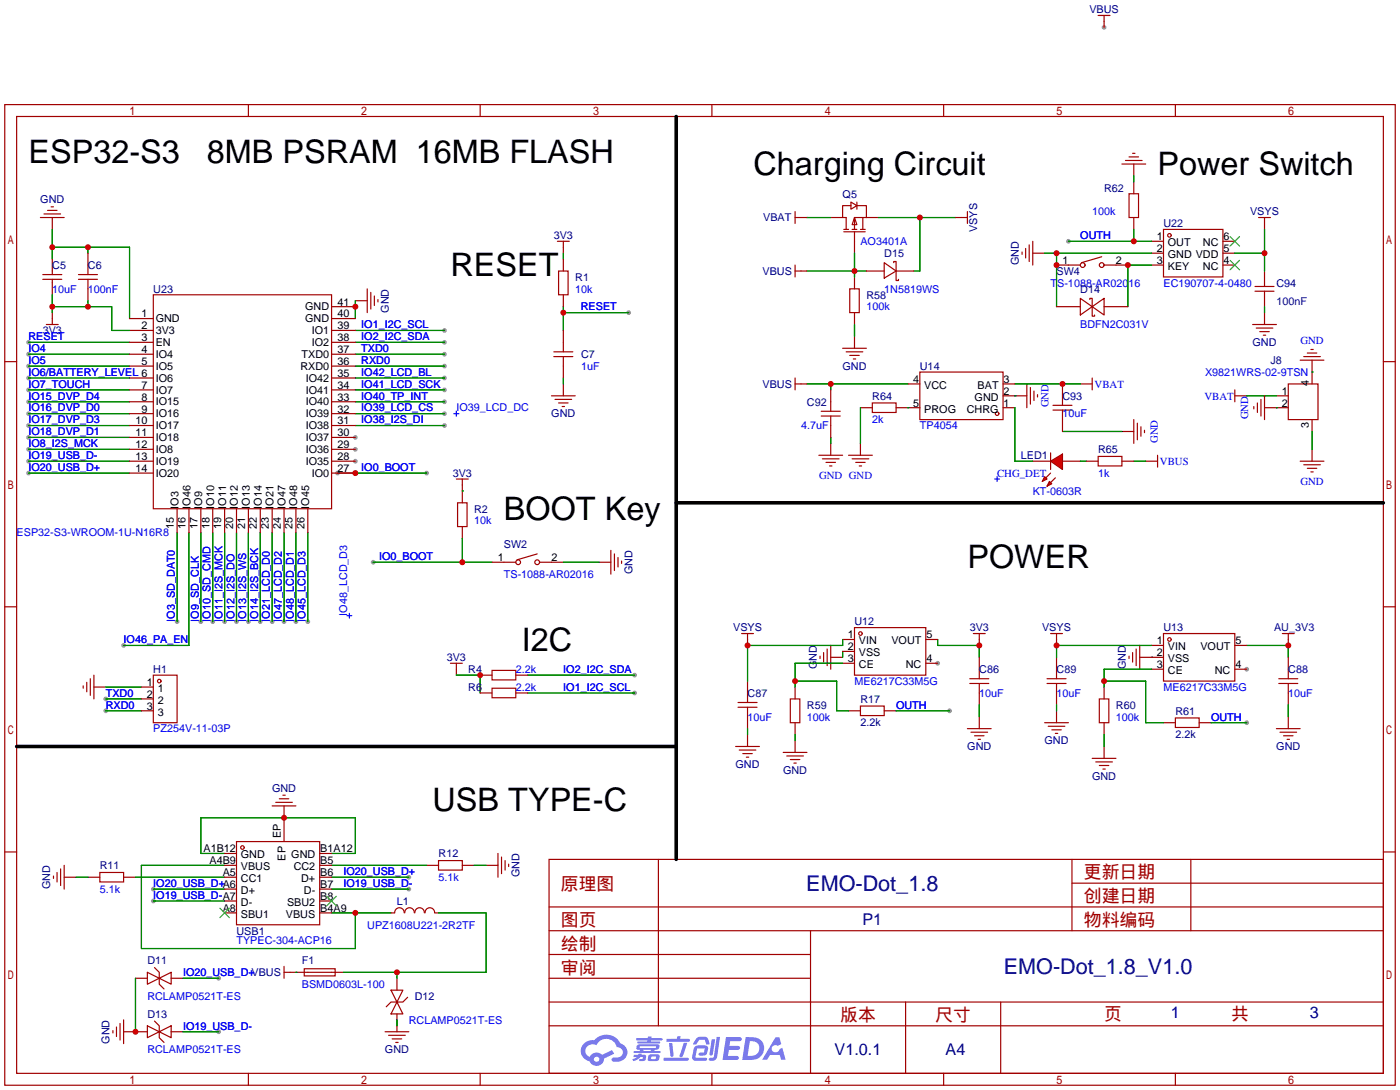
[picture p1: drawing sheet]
<svg xmlns="http://www.w3.org/2000/svg" width="299mm" height="233mm" viewBox="0 0 299 233" stroke-linecap="round" stroke-linejoin="round" font-family="sans-serif">
<g fill="#999">
<circle cx="75.9" cy="98.6" r=".51"/>
<circle cx="75.9" cy="96" r=".51"/>
<circle cx="75.9" cy="93.5" r=".51"/>
<circle cx="236" cy="5.8" r=".51"/>
<circle cx="200.4" cy="141.7" r=".51"/>
<circle cx="266.4" cy="143" r=".51"/>
<circle cx="134.4" cy="66.8" r=".51"/>
<circle cx="135.6" cy="144.3" r=".51"/>
<circle cx="135.6" cy="148.1" r=".51"/>
<circle cx="79.8" cy="120.1" r=".51"/>
<circle cx="95" cy="70.6" r=".51"/>
<circle cx="95" cy="73.2" r=".51"/>
<circle cx="95" cy="75.7" r=".51"/>
<circle cx="95" cy="78.2" r=".51"/>
<circle cx="72.1" cy="101.1" r=".51"/>
<circle cx="91.2" cy="101.1" r=".51"/>
<circle cx="95" cy="80.8" r=".51"/>
<circle cx="95" cy="83.3" r=".51"/>
<circle cx="95" cy="85.9" r=".51"/>
<circle cx="95" cy="88.4" r=".51"/>
<circle cx="95" cy="90.9" r=".51"/>
<circle cx="6.1" cy="73.2" r=".51"/>
<circle cx="26.4" cy="137.9" r=".51"/>
<circle cx="37.8" cy="132.8" r=".51"/>
<circle cx="6.1" cy="98.6" r=".51"/>
<circle cx="6.1" cy="101.1" r=".51"/>
<circle cx="60.7" cy="132.8" r=".51"/>
<circle cx="63.2" cy="132.8" r=".51"/>
<circle cx="65.8" cy="132.8" r=".51"/>
<circle cx="53.1" cy="132.8" r=".51"/>
<circle cx="55.6" cy="132.8" r=".51"/>
<circle cx="42.9" cy="132.8" r=".51"/>
<circle cx="48" cy="132.8" r=".51"/>
<circle cx="50.5" cy="132.8" r=".51"/>
<circle cx="6.1" cy="75.7" r=".51"/>
<circle cx="6.1" cy="78.2" r=".51"/>
<circle cx="6.1" cy="80.8" r=".51"/>
<circle cx="6.1" cy="83.3" r=".51"/>
<circle cx="6.1" cy="85.9" r=".51"/>
<circle cx="6.1" cy="96" r=".51"/>
<circle cx="6.1" cy="93.5" r=".51"/>
<circle cx="6.1" cy="90.9" r=".51"/>
<circle cx="6.1" cy="88.4" r=".51"/>
<circle cx="58.2" cy="132.8" r=".51"/>
<circle cx="45.5" cy="132.8" r=".51"/>
<circle cx="22.6" cy="151.9" r=".51"/>
<circle cx="22.6" cy="149.4" r=".51"/>
<circle cx="202.9" cy="151.9" r=".51"/>
<circle cx="266.4" cy="154.4" r=".51"/>
<circle cx="32.8" cy="190" r=".51"/>
<circle cx="32.8" cy="192.5" r=".51"/>
<circle cx="87.4" cy="187.5" r=".51"/>
<circle cx="87.4" cy="190" r=".51"/>
<circle cx="46.7" cy="209" r=".51"/>
<circle cx="46.7" cy="220.5" r=".51"/>
<circle cx="228.3" cy="51.6" r=".51"/>
</g>
<g fill="none" stroke="#a10000" stroke-width=".25">
<path d="M1 22.4h297.2v209.5h-297.2zM3.6 24.9h292.1v204.5h-292.1zM53.1 22.4v2.5M102.6 22.4v2.5M152.1 22.4v2.5M201.7 22.4v2.5M251.2 22.4v2.5M1 77.3h2.6M295.7 77.3h2.5M1 129.7h2.6M295.7 129.7h2.5M1 182.1h2.6"/>
<path d="M117.3 183.6h178.4v45.8h-178.4zM117.3 198.9h178.4M117.3 193.8h178.4M140.7 183.6v35.6M173.2 198.9v30.5M229.1 183.6v15.3M229.1 188.7h66.6M254.5 183.6v15.3M295.7 182.1h2.5M117.3 204h55.9M117.3 219.2h178.4M117.3 214.1h178.4"/>
<path d="M117.3 209h55.9M193.5 214.1v15.3M213.9 214.1v15.3M53.1 229.4v2.5M102.6 229.4v2.5M152.1 229.4v2.5M201.7 229.4v2.5M251.2 229.4v2.5"/>
</g>
<g fill="#5487ff">
<path d="M155.2 221.6h2.6a.48 .48 0 0 1 .7 .4 .48 .48 0 0 1-.6 .5h-1.8l-.2 1h1.9a.43 .43 0 0 1 .4 .5 .43 .43 0 0 1-.5 .4l-1.9-.1-.2 1.3h1.7a.45 .45 0 0 1 .5 .2 .45 .45 0 0 1-.1 .6l-3.3 .1z"/>
<path d="M165.7 221.7h.9l.4 1.4-.8 .4a.84 .84 0 0 0-1.2 .2 .84 .84 0 0 0 .4 1.2 .84 .84 0 0 0 1.1-.4l.1-.3 .6-.3 .7 2.5h-1l-.2-1h-2.1l-.6 1h-1.1z"/>
<path d="M152.1 222.1h.7l-.5 3.2a.36 .36 0 0 1-.3 .3 .36 .36 0 0 1-.4-.4z"/>
<path d="M153.2 221.6h.7l-.6 4.3a1.13 1.13 0 0 1-1.8 .6l.2-.4 .7-.1 .2-.2z"/>
<path d="M148.9 221.9l.6-.3 1-.1a.77 .77 0 0 1 .9 .6l.3 .9-.2 .2h-.5l-.3-.9-.2-.1h-1l-.7 1h-.6l-.1-.2z"/>
<path d="M148.4 223.7l.6-.3h1.7a.81 .81 0 0 1 .7 .5 .81 .81 0 0 1-.2 .9 .81 .81 0 0 1-.9 .8h-.7a.32 .32 0 0 1-.3-.4 .32 .32 0 0 1 .4-.3h.7l.2-.9-1.6 .1-.4 1.9h2.2a.32 .32 0 0 1 .3 .4 .32 .32 0 0 1-.4 .3h-2.2l-.5-.4-.1-.5z"/>
<path d="M141.9 226h5a.33 .33 0 0 1 .3 .4 .33 .33 0 0 1-.3 .3h-4.9l-.2-.2z"/>
<path d="M146.1 222.8h.8l-.7 2.1a.98 .98 0 0 1-.7 1l-.3-.3z"/>
<path d="M143 222.9h.7l.3 2.6a.34 .34 0 0 1-.3 .3 .34 .34 0 0 1-.4-.2z"/>
<path d="M142.5 222h2.1l.3-.6h.6l-.1 .6h1.7a.32 .32 0 0 1 .4 .3 .32 .32 0 0 1-.4 .3h-4.5l-.2-.1z"/>
<path d="M135.5 225.4h.9l.1-.2h.6v.2h.8a.82 .82 0 0 1-.5 1.3h-.8v-.4h.7l.1-.4a.68 .68 0 0 0-1 .4l-1.1 .5-.1-.5 .9-.4h-.7z"/>
<path d="M136 221.8h2.4l.1-.3h.7v.3h2.2l.2 .3-.2 .2h-2.3v.3h1.8l.2 .2-.2 .2h-4.5l-.1-.4h2l.1-.3h-2.3l-.1-.1z"/>
<path d="M159.4 221.6l-.8 4.9h1.7a2.5 2.5 0 0 0 3-2.5 2.5 2.5 0 0 0-3.1-2.4zM160.3 222.5a1.61 1.61 0 0 1 2 1.4 1.61 1.61 0 0 1-1.8 1.7h-.7z"/>
<path d="M136.2 223.4a.55 .55 0 0 0-.2 .7 .55 .55 0 0 0 .7 .2l.1 .3h-1.3v.4h5.4l.3-.2-.2-.2h-1.2l.2-.3a.7 .7 0 0 0 .8-.2 .7 .7 0 0 0 0-.9h-4.2zM136.8 223.6h3.3l.1 .1-.2 .2h-3.2zM137.5 224.3h1.7l-.2 .3h-1.4z"/>
<path d="M138.6 225.5a1.05 1.05 0 0 0 0 1.2 2.91 2.91 0 0 0 2.2-.2 .98 .98 0 0 0 0-1.1l-1.6-.1zM139.2 225.8h.9l.1 .3-.2 .2h-.8z"/>
<path d="M124.9 222.9a2.23 2.23 0 0 0-.7 2.3 2.23 2.23 0 0 0 1.8 1.6 1.58 1.58 0 0 0 1.8 1 1.58 1.58 0 0 0 1.3-1.6l2.2-1-.5-.8-2.1 1a1.65 1.65 0 0 0-2.7 .5 1.45 1.45 0 0 1-.8-2 1.45 1.45 0 0 1 2-.7l.3 .2a2.3 2.3 0 0 1 2.3-1.4 2.3 2.3 0 0 1 2 1.8 1.12 1.12 0 0 1 1.3 1 1.12 1.12 0 0 1-1.1 1.2h-.7a.45 .45 0 0 0-.6 .3 .45 .45 0 0 0 .5 .6 2.21 2.21 0 0 0 2.2-.6 2.21 2.21 0 0 0 .5-2.3 2.13 2.13 0 0 0-1.3-1 3.3 3.3 0 0 0-5.6-.7l-1.1 .1zM127 226.4a.57 .57 0 0 1 1.1 0 .57 .57 0 0 1-1.1 0z"/>
</g>
<g fill="none" stroke="#a10000" stroke-width=".25">
<path d="M8.6 46.5h5.1M9.1 58.7h4.1M9.1 59.7h4.1M9.4 45.7h3.6M10.2 45h2M10.9 44.2h.5M11.2 46.5v2.5M11.2 55.4v3.3M11.2 59.7v3.3M16.8 58.7h4M16.8 59.7h4M18.8 54.1v4.6"/>
<path d="M18.8 59.7v4.6M119.1 51.6h2.6M120.4 51.6v2.5M9.9 69.3h2.5M11.2 66.8v2.5M27.7 78.2h5.1M27.7 75.7h5.1M27.7 73.2h5.1M27.7 70.6h5.1M27.7 68.1h5.1M32.8 63h38.1v45.7h-38.1zM70.9 65.5h5"/>
<path d="M70.9 78.2h5M70.9 75.7h5M70.9 73.2h5M70.9 70.6h5M70.9 68.1h5M75.9 64.3h2.6M78.5 61.7v5.1M79.2 62.5v3.5M80 63.2v2.1M80.8 64v.5M196.6 79.5h17.8v10.2h-17.8zM27.7 98.6h5.1"/>
<path d="M27.7 96h5.1M27.7 93.5h5.1M27.7 90.9h5.1M27.7 88.4h5.1M27.7 85.9h5.1M27.7 83.3h5.1M27.7 80.8h5.1M70.9 98.6h5M70.9 96h5M70.9 93.5h5M70.9 90.9h5M70.9 88.4h5"/>
<path d="M70.9 85.9h5M70.9 83.3h5M70.9 80.8h5M117.9 84.6h5M118.6 85.3h3.6M119.4 86.1h2M120.1 86.9h.5M120.4 82v2.6M175 97.3h5.1M175.5 87.9h4.1M175.5 88.9h4.1M175.8 98h3.5"/>
<path d="M176.5 98.8h2.1M177.3 99.6h.5M177.5 94.7h.1M177.5 83.3v4.6M177.5 88.9v4.6M177.5 94.7v2.6M194.1 82h2.5M194.1 87.1h2.5M214.4 84.6h5.1M214.4 82h2.5M214.4 87.1h2.5M216.9 84.6h.1"/>
<path d="M219.5 82v5.1M220.2 82.8v3.6M220.7 98.6h3.8M221 83.6v2M221.7 84.3v.5M224.5 96.8v3.5M227.1 98.6h3.8M233.4 82h-2.5M233.4 80.8v2.5M239.8 92.2h2.5M239.8 92.2h.1M242.3 89.7v5"/>
<path d="M243.1 90.4v3.6M243.8 91.2v2M244.6 91.9v.6M27.7 101.1h5.1M37.8 108.7v5.1M40.4 108.7v5.1M42.9 108.7v5.1M45.5 108.7v5.1M48 108.7v5.1M50.5 108.7v5.1M53.1 108.7v5.1M55.6 108.7v5.1"/>
<path d="M58.2 108.7v5.1M60.7 108.7v5.1M63.2 108.7v5.1M65.8 108.7v5.1M70.9 101.1h5M97.5 102.4h2.6M97.8 107.4h2v5.1h-2zM98.8 102.4v5M98.8 112.5v2.6M114.8 118.4l-4.3 1.2M130.6 117.6v5.1M131.3 118.4v3.5"/>
<path d="M132.1 119.1v2.1M132.8 119.9v.5M105.2 120.1h5M115.3 120.1h5.1M128 120.1h2.6M17.8 146.6v.5M18.5 145.8v2M19.3 145v3.6M20.1 146.8h2.5M20.1 144.3v5.1M96.3 141.7h2.5M97.5 141.7v2.6"/>
<path d="M102.6 144.3h2.6M102.6 148.1h2.6M105.2 143.3h5v2h-5zM105.2 147.1h5v2h-5zM110.2 144.3h2.6M110.2 148.1h2.6"/>
<circle cx="213.1" cy="88.4" r=".38"/>
<circle cx="110.7" cy="120.1" r=".51"/>
<circle cx="114.8" cy="120.1" r=".51"/>
</g>
<g fill="none" stroke="#008700" stroke-width=".25">
<path d="M11.2 52.8h16.5v15.3M11.2 49v6.4M18.8 52.8v1.3M120.4 54.1v1.3M6.1 73.2h21.6M6.1 75.7h21.6M6.1 78.2h21.6M11.2 63v3.8M11.2 65.5h12.7v5.1h3.8M18.8 64.3v1.2M75.9 70.6h19.1M75.9 73.2h19.1"/>
<path d="M75.9 75.7h19.1M75.9 78.2h19.1M75.9 64.3v3.8M120.4 65.5v5.1M120.4 66.8h14M6.1 80.8h21.6M6.1 83.3h21.6M6.1 85.9h21.6M6.1 88.4h21.6M6.1 90.9h21.6M6.1 98.6h21.6M6.1 96h21.6"/>
<path d="M6.1 93.5h21.6M75.9 80.8h19.1M75.9 83.3h19.1M75.9 85.9h19.1M75.9 88.4h19.1M75.9 90.9h19.1M120.4 80.8v1.2M172.5 82h21.6M177.5 82v1.3M177.5 93.5v1.2M216.9 82h14M227.1 92.2h12.7"/>
<path d="M6.1 101.1h21.6M37.8 113.8v19M40.4 113.8v24.1h-14M42.9 113.8v19M45.5 113.8v19M48 113.8v19M50.5 113.8v19M53.1 113.8v19M55.6 113.8v19M58.2 113.8v19M60.7 113.8v19M63.2 113.8v19"/>
<path d="M65.8 113.8v19M72.1 101.1h19.1M98.8 104.9h.1M98.8 115.1v5M79.8 120.1h25.4M120.4 120.1h7.6M22.6 146.8h7.6M22.6 151.9h7.6M22.6 149.4h7.6M97.5 144.3h5.1v3.8M112.8 144.3h22.8M112.8 148.1h22.8"/>
</g>
<path d="M144.5 24.9v158.7M3.6 159.5h140.9" fill="none" stroke="#000" stroke-width=".76"/>
<path d="M97 88.4h1M97.5 87.9v1M74.2 131.6h1M74.7 131.1v1" fill="none" stroke="#00f" stroke-width=".25"/>
<g fill="#f00" stroke="#a10000" stroke-width=".25">
<path d="M224.5 98.6l2.6-1.6v3.3z"/>
<path d="M224.3 102.9l.5 .5-1 .5z"/>
<path d="M223.3 101.9l.5 .5-1 .5z"/>
</g>
<g fill="none" stroke="#a10000" stroke-width=".25">
<path d="M234.7 3.3h2.5M236 3.3v2.5M239.8 35.1h5.1M240.5 34.3h3.6M241.3 33.5h2M242.1 32.8h.5M242.3 35.1v2.5M242.3 38.9v2.5M119.4 57.9h2v5.1h-2zM120.4 55.4v2.5M169.9 45.2v2.6M169.9 56.6v2.6"/>
<path d="M169.9 46.5h2.6M169.9 57.9h2.6M177.5 46.5h2.6M180.3 49.5h4.6M180.3 49h1.1M181.9 43.2l1.2 .7-1.2 .8zM181.9 43.9h-1.8v2.6h.7v2.5M182.1 49h1M182.6 46.5l.5 1.5h-1zM182.6 49.5v4.6M182.6 59.2v2.5M183.1 43.9h2.1v2.6"/>
<path d="M183.1 43.2v1.5M183.9 49h1M184.4 46.5v2.5M185.2 46.5h-2.6v2.5M185.2 46.5h2.5M185.2 57.9h3.8M189 56.1l2.5 1.8-2.5 1.5zM191 56.1v-.2h.5v2M191.5 57.9v2h.5v-.2M191.5 57.9h3.8M204.2 46.5h2.6M206.8 45.2v2.6"/>
<path d="M218.4 53.8v.6M219.2 53.1v2M220 52.3v3.6M220.7 54.1h2.6M220.7 51.6v5M225.8 56.6h5.1M235.5 54.9l-4.4 1.2M236 56.6h5M241.3 41.4h2v5.1h-2zM242.3 46.5v2.5M246.1 54.1h2.6M246.1 56.6h2.6"/>
<path d="M246.1 51.6h2.6M248.7 49h12.7v10.2h-12.7zM261.4 54.1h2.5M261.4 56.6h2.5M261.4 51.6h2.5M269 46.5h2.5M270.3 46.5v2.5M270.3 57.9v3.3M118.4 75.2h4M118.4 76.2h4M120.4 63v2.5M120.4 70.6v4.6"/>
<path d="M120.4 76.2v4.6M180.1 74.4h5.1M180.8 75.2h3.6M181.6 61.7h2v5.1h-2zM181.6 75.9h2M182.4 76.7h.5M182.6 66.8v2.5M182.6 71.9v2.5M225.8 65.5h5.1M230.9 63.8l2.5 1.7-2.5 1.8zM232.9 64v-.2h.5v3.8h.5v-.3M233.4 65.5l2.6-1.7v3.5z"/>
<path d="M236 65.5h5M267.7 69.3h5.1M268.2 62.2h4.1M268.2 61.2h4.1M268.5 70.1h3.5M269.2 70.9h2.1M270 71.6h.5M270.3 62.2v3.3M270.3 66.8v2.5M277.9 77h5.1M278.6 76.2h3.6M279.4 75.4h2"/>
<path d="M280.2 74.7h.5M280.4 77v5M280.4 79.5h.1M169.9 82h2.6M169.9 80.8v2.5M181.4 97.3h5M182.1 98h3.6M182.9 98.8h2M183.6 99.6h.5M183.9 94.7h.1M183.9 94.7v2.6M183.9 87.1h2.5"/>
<path d="M186.4 86.1h5.1v2h-5.1zM191.5 87.1h2.6M225 86.6h4.1M225 87.6h4.1M227.1 82v4.6M227.1 87.6v4.6M232.2 98.6h2.5M234.7 97.5h5.1v2.1h-5.1zM239.8 98.6h2.5M247.4 98.6h-2.5M247.4 97.3v2.5M263.9 84.6h2.5"/>
<path d="M263.9 83.3v2.6M266.4 84.6h.1M268 86.9v.5M268.7 86.1v2M269.5 85.3v3.6M270.3 84.6v5.1M270.3 87.1h5M272.8 84.6h2.5M272.8 87.1h.1M275.3 82h6.4v7.7h-6.4zM277.9 98.6h5.1M278.6 99.3h3.6"/>
<path d="M280.4 96h.1M280.4 89.7v2.5M280.4 96v2.6M224.5 101.1l-1 1M225.6 102.1l-1.1 1M279.4 100.1h2M280.2 100.8h.5M158.5 135.4h2.5M159.8 135.4v2.5M176 139.4v2.1M176.8 138.7v3.5M177.5 137.9v5.1"/>
<path d="M180.1 136.7h2.5M180.1 139.2h2.5M182.6 134.1h15.3v10.2h-15.3zM197.9 136.7h2.5M208 135.4h2.6M209.3 135.4v2.5M224.5 135.4h2.6M225.8 135.4v2.5M242.1 139.4v2.1M242.8 138.7v3.5M243.6 137.9v5.1M246.1 137.9h2.6"/>
<path d="M248.7 135.4h15.2v10.1h-15.2zM263.9 137.9h2.5M274.1 135.4h2.5M275.3 135.4v2.5M30.2 151.9h2.6M30.2 146.8h2.6M30.2 149.4h2.6M32.8 144.3h5v10.1h-5zM157.2 159.5h5.1M157.7 151.1h4.1M157.7 150.1h4.1M159.8 145.5v4.6"/>
<path d="M159.8 151.1v4.6M159.8 157v2.5M168.9 149.4h2v5h-2zM169.9 146.8v2.6M169.9 154.4v2.6M169.9 158.2v2.6M175.3 140.2v.5M177.5 140.5h2.6M180.1 141.7h2.5M181.4 151.9h2.5M183.9 150.9h5.1v2h-5.1zM189 151.9h2.5"/>
<path d="M197.9 141.7h2.5M206.8 155.7h5M207.3 146h4M207.3 145h4M207.5 156.5h3.6M208.3 157.2h2M209 158h.5M209.3 140.5v4.5M209.3 146v4.6M209.3 153.2v2.5M223.3 154.4h5M223.8 146h4"/>
<path d="M223.8 145h4M224 155.2h3.6M224.8 156h2M225.6 156.7h.5M225.8 140.5v4.5M225.8 146v4.6M225.8 151.9v2.5M234.9 149.4h2.1v5h-2.1zM236 146.8v2.6M236 154.4v2.6M236 159.5v2.6M241.3 140.2v.5"/>
<path d="M243.6 140.5h5.1M246.1 143h2.6M248.7 154.4h2.5M251.2 153.4h5.1v2h-5.1zM256.3 154.4h2.5M263.9 143h2.5M272.8 155.7h5.1M273.3 146h4.1M273.3 145h4.1M273.6 156.5h3.5M274.3 157.2h2.1M275.1 158h.5"/>
<path d="M275.3 140.5v4.5M275.3 146v4.6M275.3 153.2v2.5M50.5 179.8h17.8v17.8h-17.8zM58.2 172.2h5M58.9 171.4h3.6M59.7 170.7h2M60.5 169.9h.5M60.7 172.2v7.6M158 160.3h3.5M158.7 161h2.1M159.5 161.8h.5"/>
<path d="M167.4 160.8h5.1M168.1 161.5h3.6M168.9 162.3h2M169.7 163.1h.5M233.4 162.1h5.1M234.2 162.8h3.5M234.9 163.6h2.1M235.7 164.3h.5M11.4 187.2v.5M12.2 186.4v2.1M13 185.7v3.5M13.7 187.5h2.6"/>
<path d="M13.7 184.9v5.1M18.8 187.5h2.5M21.3 186.4h5.1v2.1h-5.1zM26.4 187.5h2.6M48 187.5h2.5M48 184.9h2.5M48 195.1h2.5M48 182.4h2.5M48 190h2.5M48 192.5h2.5M68.3 187.5h2.6M68.3 184.9h2.6"/>
<path d="M68.3 195.1h2.6M68.3 182.4h2.6M68.3 190h2.6M68.3 192.5h2.6M83.6 195.1h.7M84.4 195.1a1.01 1.01 0 0 1 1-1.1 1.01 1.01 0 0 1 1 1.1M86.5 195.1a1.01 1.01 0 0 1 1-1.1 1.01 1.01 0 0 1 1 1.1M88.7 195.1a1.01 1.01 0 0 1 1-1.1 1.01 1.01 0 0 1 1 1.1M90.9 195.1a1.01 1.01 0 0 1 1-1.1 1.01 1.01 0 0 1 1 1.1M91.2 184.9h2.5M93 195.1h.7M93.7 183.9h5.1v2h-5.1z"/>
<path d="M98.8 184.9h2.5M103.9 184.9h2.5M106.4 182.4v5.1M107.2 183.1v3.6M107.9 183.9v2M108.7 184.7v.5M24.9 219.5v2M25.7 218.7v3.5M26.4 217.9v5.1M29 209h2.5M31.5 207.8l2.5 1.2-2.5 1.3zM31.5 219.2l2.5 1.3-2.5 1.2z"/>
<path d="M33 206.8l1 1v2.5l1.1 1M33 218.2l1 1v2.5l1.1 1.1M34 209l2.6-1.2v2.5zM36.6 209h2.5M60.7 206.5v2.5M60.7 207.8h12.7M65 207h6.6v1.5h-6.6zM83.6 211.6h2.5l-1.3 2.5zM84.8 214.1l1.3 2.6h-2.5zM84.8 209v2.6M84.8 216.7v3.8M87.1 213.1l-1 1h-2.5l-1.1 1"/>
<path d="M24.1 220.2v.5M26.4 220.5h5.1M34 220.5l2.6-1.3v2.5zM36.6 220.5h2.5M82.3 220.5h5.1M83.1 221.2h3.5M83.8 222h2.1M84.6 222.8h.5"/>
<circle cx="231.4" cy="56.6" r=".51"/>
<circle cx="235.5" cy="56.6" r=".51"/>
<circle cx="249.9" cy="50.3" r=".38"/>
<circle cx="183.9" cy="135.4" r=".38"/>
<circle cx="249.9" cy="136.7" r=".38"/>
<circle cx="34" cy="145.5" r=".38"/>
<circle cx="51.8" cy="181.1" r=".38"/>
</g>
<g fill="none" stroke="#008700" stroke-width=".25">
<path d="M242.3 37.6v1.3M172.5 57.9h12.7M172.5 46.5h5M182.6 54.1v5.1M187.7 46.5h16.5M196.6 46.5v11.4h-1.3M223.3 54.1h22.8M225.8 54.1v11.4M228.3 51.6h17.8M242.3 49v2.6M246.1 56.6h-5.1v8.9M263.9 54.1h6.4"/>
<path d="M270.3 49v8.9M182.6 69.3v2.6M270.3 65.5v1.3M280.4 79.5h.1M183.9 87.1v7.6M194.1 87.1h.1M216.9 84.6h.1M216.9 87.1v11.5h3.8M230.9 98.6h1.3M242.3 98.6h2.6M266.4 84.6h6.4M272.8 87.1h.1"/>
<path d="M280.4 92.2v3.8M180.1 136.7v1.2h-20.3v7.6M180.1 139.2v1.3M200.4 136.7v1.2h8.9v2.6M246.1 137.9h-20.3v2.6M266.4 137.9h8.9v2.6M159.8 155.7v1.3M169.9 145.5h8.9v6.4h2.6M169.9 157v1.2M180.1 141.7h-10.2v5.1M191.5 151.9h11.4M209.3 150.6v2.6"/>
<path d="M225.8 150.6v1.3M236 145.5h8.9v8.9h3.8M236 157v2.5M246.1 140.5h.1M246.1 143h-10.1v3.8M258.8 154.4h7.6M275.3 150.6v2.6M16.3 187.5h2.5M29 187.5h19M32.8 190h15.2M32.8 192.5h15.2M48 184.9h-17.8v17.8h45.7v-7.6"/>
<path d="M48 182.4h-5.1v-7.6h33v7.6h-5M70.9 187.5h16.5M70.9 184.9h20.3M70.9 195.1h12.7M70.9 190h16.5M93.7 195.1h10.2v12.7h-30.5M101.3 184.9h2.6M29 209v11.5M39.1 209h7.6M63.2 207.8h.1M84.8 207.8v1.2M84.8 217.9v1.3"/>
<path d="M39.1 220.5h7.6"/>
</g>
<path d="M212.6 102.4h1M213.1 101.9v1" fill="none" stroke="#00f" stroke-width=".25"/>
<path d="M262.9 55.6l2 2.1M262.9 50.5l2 2.1M264.9 55.6l-2 2.1M264.9 50.5l-2 2.1M47 194.1l2 2M49 194.1l-2 2M69.8 191.5l2.1 2M71.9 191.5l-2.1 2" fill="none" stroke="#3c3" stroke-width=".25"/>
<path d="M144.5 107.4h151.2" fill="none" stroke="#000" stroke-width=".76"/>
<g fill="#c00">
<circle cx="18.8" cy="52.8" r=".63"/>
<circle cx="11.2" cy="52.8" r=".63"/>
<circle cx="120.4" cy="66.8" r=".63"/>
<circle cx="102.6" cy="144.3" r=".63"/>
<circle cx="98.8" cy="120.1" r=".63"/>
<circle cx="75.9" cy="101.1" r=".63"/>
<circle cx="75.9" cy="65.5" r=".63"/>
<circle cx="18.8" cy="65.5" r=".63"/>
<circle cx="11.2" cy="65.5" r=".63"/>
<circle cx="177.5" cy="82" r=".63"/>
<circle cx="227.1" cy="82" r=".63"/>
<circle cx="182.6" cy="57.9" r=".63"/>
<circle cx="196.6" cy="46.5" r=".63"/>
<circle cx="209.3" cy="137.9" r=".63"/>
<circle cx="159.8" cy="137.9" r=".63"/>
<circle cx="169.9" cy="145.5" r=".63"/>
<circle cx="275.3" cy="137.9" r=".63"/>
<circle cx="225.8" cy="137.9" r=".63"/>
<circle cx="236" cy="145.5" r=".63"/>
<circle cx="75.9" cy="195.1" r=".63"/>
<circle cx="29" cy="220.5" r=".63"/>
<circle cx="84.8" cy="207.8" r=".63"/>
<circle cx="60.7" cy="174.8" r=".63"/>
<circle cx="241" cy="56.6" r=".63"/>
<circle cx="225.8" cy="54.1" r=".63"/>
<circle cx="225.8" cy="56.6" r=".63"/>
<circle cx="242.3" cy="51.6" r=".63"/>
<circle cx="270.3" cy="54.1" r=".63"/>
</g>
<g font-size="6.9">
<text x="6.1" y="34.9">ESP32-S3</text>
<text x="44.2" y="34.9">8MB PSRAM 16MB FLASH</text>
<text x="161" y="37.5">Charging Circuit</text>
<text x="247.4" y="37.5">Power Switch</text>
<text x="96.3" y="59.1">RESET</text>
<text x="107.7" y="111.1">BOOT Key</text>
<text x="206.8" y="121.3">POWER</text>
<text x="111.5" y="139.1">I2C</text>
<text x="92.5" y="173.4">USB TYPE-C</text>
</g>
<g font-size="4.6" fill="#000080">
<text x="172.3" y="190.3">EMO-Dot_1.8</text>
<text x="214.5" y="208.1">EMO-Dot_1.8_V1.0</text>
</g>
<g font-size="3.8" fill="#a00000">
<text x="119.9" y="190.2">原理图</text>
<text x="231.6" y="187.7">更新日期</text>
<text x="119.9" y="197.9">图页</text>
<text x="231.6" y="192.8">创建日期</text>
<text x="231.6" y="197.9">物料编码</text>
<text x="119.9" y="202.9">绘制</text>
<text x="119.9" y="208">审阅</text>
<text x="179.6" y="218.2">版本</text>
<text x="199.9" y="218.2">尺寸</text>
<text x="236" y="217.9">页</text>
<text x="263.1" y="217.9">共</text>
</g>
<g font-size="3.5" fill="#000080">
<text x="184.3" y="197.6">P1</text>
<text x="250.2" y="217.6">1</text>
<text x="280" y="217.6">3</text>
<text x="178.4" y="225.5">V1.0.1</text>
<text x="202.1" y="225.5">A4</text>
</g>
<g font-size="2.3" fill="#000080">
<text x="232.8" y="2.8">VBUS</text>
<text x="236" y="40.9">R62</text>
<text x="8.6" y="43.5">GND</text>
<text x="163.1" y="47.3">VBAT</text>
<text x="180.1" y="42.2">Q5</text>
<text x="267.2" y="46">VSYS</text>
<text x="118.3" y="51.1">3V3</text>
<text x="208.8" y="49.6" transform="rotate(-90 208.8 49.6)">VSYS</text>
<text x="248.7" y="48.6">U22</text>
<text x="11.2" y="57.4">C5</text>
<text x="18.8" y="57.4">C6</text>
<text x="122.9" y="60">R1</text>
<text x="163" y="58.7">VBUS</text>
<text x="189" y="54.9">D15</text>
<text x="217.7" y="56.7" transform="rotate(-90 217.7 56.7)">GND</text>
<text x="225.8" y="58.7">SW4</text>
<text x="32.8" y="62.5">U23</text>
<text x="185.2" y="63.8">R58</text>
<text x="230.9" y="62.5">D14</text>
<text x="272.8" y="61.3">C94</text>
<text x="272.8" y="65.1">100nF</text>
<text x="9.1" y="71.4">3V3</text>
<text x="83.1" y="66.8" transform="rotate(-90 83.1 66.8)">GND</text>
<text x="124.2" y="76.5">C7</text>
<text x="267.7" y="74">GND</text>
<text x="271.5" y="77.8">J8</text>
<text x="163" y="82.8">VBUS</text>
<text x="180.1" y="79">GND</text>
<text x="196.6" y="79">U14</text>
<text x="117.8" y="89.2">GND</text>
<text x="172.5" y="86.7">C92</text>
<text x="186.4" y="85.4">R64</text>
<text x="227.1" y="85.4">C93</text>
<text x="96.8" y="101.9">3V3</text>
<text x="218.2" y="98.1">LED1</text>
<text x="234.7" y="96.8">R65</text>
<text x="101.3" y="109.5">R2</text>
<text x="107.7" y="117.1">SW2</text>
<text x="135.2" y="122.7" transform="rotate(-90 135.2 122.7)">GND</text>
<text x="156.7" y="134.9">VSYS</text>
<text x="182.6" y="133.6">U12</text>
<text x="207.2" y="134.9">3V3</text>
<text x="222.7" y="134.9">VSYS</text>
<text x="248.7" y="134.9">U13</text>
<text x="272.3" y="134.9">AU_3V3</text>
<text x="32.8" y="143.8">H1</text>
<text x="95.5" y="141.3">3V3</text>
<text x="100.1" y="143.8">R4</text>
<text x="174.5" y="143" transform="rotate(-90 174.5 143)">GND</text>
<text x="209.3" y="143.8">C86</text>
<text x="225.8" y="143.8">C89</text>
<text x="240.6" y="143" transform="rotate(-90 240.6 143)">GND</text>
<text x="275.3" y="143.8">C88</text>
<text x="100.1" y="147.6">R6</text>
<text x="159.8" y="148.9">C87</text>
<text x="172.5" y="151.4">R59</text>
<text x="183.9" y="150.2">R17</text>
<text x="183.9" y="155.2">2.2k</text>
<text x="238.5" y="151.4">R60</text>
<text x="251.2" y="152.7">R61</text>
<text x="206.7" y="160.3">GND</text>
<text x="223.2" y="159">GND</text>
<text x="251.2" y="157.8">2.2k</text>
<text x="272.8" y="160.3">GND</text>
<text x="157.2" y="164.1">GND</text>
<text x="167.4" y="165.4">GND</text>
<text x="233.4" y="166.7">GND</text>
<text x="58.1" y="169.2">GND</text>
<text x="21.3" y="185.7">R11</text>
<text x="93.7" y="183.2">R12</text>
<text x="10.7" y="190" transform="rotate(-90 10.7 190)">GND</text>
<text x="111" y="187.5" transform="rotate(-90 111 187.5)">GND</text>
<text x="84.8" y="193.3">L1</text>
<text x="50.5" y="199.7">USB1</text>
<text x="31.5" y="206">D11</text>
<text x="64.5" y="206">F1</text>
<text x="88.6" y="213.7">D12</text>
<text x="31.5" y="217.5">D13</text>
<text x="23.4" y="223" transform="rotate(-90 23.4 223)">GND</text>
<text x="82.3" y="225.1">GND</text>
</g>
<g font-size="2.3" fill="#00f">
<text x="233.4" y="46">100k</text>
<text x="183.9" y="52.4">AO3401A</text>
<text x="230.9" y="51.1">OUTH</text>
<text x="11.2" y="62.5">10uF</text>
<text x="18.8" y="62.5">100nF</text>
<text x="122.9" y="62.5">10k</text>
<text x="189" y="62.5">1N5819WS</text>
<text x="224.5" y="61.3">TS-1088-AR02016</text>
<text x="248.7" y="61.3">EC190707-4-0480</text>
<text x="77.2" y="70.1">IO1_I2C_SCL</text>
<text x="124.1" y="66.3">RESET</text>
<text x="185.2" y="66.3">100k</text>
<text x="230.9" y="70.1">BDFN2C031V</text>
<text x="6.1" y="72.7">RESET</text>
<text x="6.1" y="75.2">IO4</text>
<text x="6.1" y="77.8">IO5</text>
<text x="77.2" y="72.7">IO2_I2C_SDA</text>
<text x="77.2" y="75.2">TXD0</text>
<text x="77.2" y="77.8">RXD0</text>
<text x="277.9" y="73.5">GND</text>
<text x="6.1" y="80.3">IO6/BATTERY_LEVEL 6</text>
<text x="6.1" y="82.8">IO7_TOUCH</text>
<text x="77.2" y="80.3">IO42_LCD_BL</text>
<text x="77.2" y="82.8">IO41_LCD_SCK</text>
<text x="124.2" y="79">1uF</text>
<text x="233.9" y="82.8">VBAT</text>
<text x="257.6" y="80.3">X9821WRS-02-9TSN</text>
<text x="6.1" y="85.4">IO15_DVP_D4</text>
<text x="6.1" y="87.9">IO16_DVP_D0</text>
<text x="77.2" y="85.4">IO40_TP_INT</text>
<text x="77.2" y="87.9">IO39_LCD_CS</text>
<text x="97.5" y="87.9">IO39_LCD_DC</text>
<text x="224.1" y="87.1" transform="rotate(-90 224.1 87.1)">GND</text>
<text x="227.1" y="89.2">10uF</text>
<text x="257.4" y="85.4">VBAT</text>
<text x="266.7" y="89.6" transform="rotate(-90 266.7 89.6)">GND</text>
<text x="6.1" y="95.5">IO8_I2S_MCK</text>
<text x="6.1" y="93">IO18_DVP_D1</text>
<text x="6.1" y="90.5">IO17_DVP_D3</text>
<text x="77.2" y="90.5">IO38_I2S_DI</text>
<text x="171.2" y="91.7">4.7uF</text>
<text x="186.4" y="90.5">2k</text>
<text x="196.6" y="91.7">TP4054</text>
<text x="247.4" y="94.7" transform="rotate(-90 247.4 94.7)">GND</text>
<text x="6.1" y="98.1">IO19_USB_D-</text>
<text x="6.1" y="100.6">IO20_USB_D+</text>
<text x="77.2" y="100.6">IO0_BOOT</text>
<text x="213.1" y="101.9">CHG_DET</text>
<text x="234.7" y="101.9">1k</text>
<text x="247.9" y="99.4">VBUS</text>
<text x="175.1" y="102.4">GND GND</text>
<text x="220.7" y="105.7">KT-0603R</text>
<text x="277.9" y="103.7">GND</text>
<text x="101.3" y="112.1">10k</text>
<text x="3.6" y="114.6">ESP32-S3-WROOM-1U-N16R8</text>
<text x="81" y="119.7">IO0_BOOT</text>
<text x="107.7" y="123.5">TS-1088-AR02016</text>
<text x="74.2" y="131.6" transform="rotate(-90 74.2 131.6)">IO48_LCD_D3</text>
<text x="26.4" y="137.5">IO46_PA_EN</text>
<text x="37.4" y="132.8" transform="rotate(-90 37.4 132.8)">IO3_SD_DAT0</text>
<text x="42.5" y="132.8" transform="rotate(-90 42.5 132.8)">IO9_SD_CLK</text>
<text x="45" y="132.8" transform="rotate(-90 45 132.8)">IO10_SD_CMD</text>
<text x="47.5" y="132.8" transform="rotate(-90 47.5 132.8)">IO11_I2S_MCK</text>
<text x="50.1" y="132.8" transform="rotate(-90 50.1 132.8)">IO12_I2S_DO</text>
<text x="52.6" y="132.8" transform="rotate(-90 52.6 132.8)">IO13_I2S_WS</text>
<text x="55.2" y="132.8" transform="rotate(-90 55.2 132.8)">IO14_I2S_BCK</text>
<text x="57.7" y="132.8" transform="rotate(-90 57.7 132.8)">IO21_LCD_D0</text>
<text x="60.2" y="132.8" transform="rotate(-90 60.2 132.8)">IO47_LCD_D2</text>
<text x="62.8" y="132.8" transform="rotate(-90 62.8 132.8)">IO48_LCD_D1</text>
<text x="65.3" y="132.8" transform="rotate(-90 65.3 132.8)">IO45_LCD_D3</text>
<text x="110.2" y="143.8">2.2k</text>
<text x="120.4" y="143.8">IO2_I2C_SDA</text>
<text x="22.6" y="148.9">TXD0</text>
<text x="110.2" y="147.6">2.2k</text>
<text x="120.4" y="147.6">IO1_I2C_SCL</text>
<text x="182.6" y="146.3">ME6217C33M5G</text>
<text x="209.3" y="148.9">10uF</text>
<text x="225.8" y="148.9">10uF</text>
<text x="248.7" y="147.6">ME6217C33M5G</text>
<text x="275.3" y="148.9">10uF</text>
<text x="22.6" y="151.4">RXD0</text>
<text x="159.8" y="154">10uF</text>
<text x="172.5" y="154">100k</text>
<text x="191.5" y="151.4">OUTH</text>
<text x="238.5" y="154">100k</text>
<text x="258.8" y="154">OUTH</text>
<text x="32.8" y="156.5">PZ254V-11-03P</text>
<text x="21.3" y="190.8">5.1k</text>
<text x="32.8" y="189.5">IO20_USB_D+A6</text>
<text x="73.4" y="187">IO20_USB_D+</text>
<text x="73.4" y="189.5">IO19_USB_D-</text>
<text x="93.7" y="188.3">5.1k</text>
<text x="32.8" y="192.1">IO19_USB_D-A7</text>
<text x="50.5" y="201.7">TYPEC-304-ACP16</text>
<text x="78.5" y="198.4">UPZ1608U221-2R2TF</text>
<text x="39.1" y="208.6">IO20_USB_D+VBUS</text>
<text x="31.5" y="213.7">RCLAMP0521T-ES</text>
<text x="64.5" y="211.1">BSMD0603L-100</text>
<text x="39.1" y="220">IO19_USB_D-</text>
<text x="87.4" y="218.7">RCLAMP0521T-ES</text>
<text x="31.5" y="225.1">RCLAMP0521T-ES</text>
</g>
<g font-size="2.3">
<text x="247.3" y="51.3">1</text>
<text x="247.3" y="53.9">2</text>
<text x="249.6" y="52.6">OUT</text>
<text x="257.1" y="52.6">NC</text>
<text x="261.5" y="53.9">5</text>
<text x="261.5" y="51.3">6</text>
<text x="227.1" y="56.4">1</text>
<text x="238.5" y="56.4">2</text>
<text x="247.3" y="56.4">3</text>
<text x="249.6" y="55.1">GND VDD</text>
<text x="249.6" y="57.7">KEY</text>
<text x="257.1" y="57.7">NC</text>
<text x="261.5" y="56.4">4</text>
<text x="72.1" y="65.3">41</text>
<text x="30.2" y="70.4">2</text>
<text x="30.2" y="67.8">1</text>
<text x="33.3" y="71.4">3V3</text>
<text x="33.3" y="68.9">GND</text>
<text x="65.2" y="66.3">GND</text>
<text x="65.2" y="68.9">GND</text>
<text x="66.6" y="71.4">IO1</text>
<text x="72.1" y="70.4">39</text>
<text x="72.1" y="67.8">40</text>
<text x="30.2" y="75.5">4</text>
<text x="30.2" y="72.9">3</text>
<text x="33.3" y="76.5">IO4</text>
<text x="33.3" y="73.9">EN</text>
<text x="64.5" y="76.5">TXD0</text>
<text x="66.6" y="73.9">IO2</text>
<text x="72.1" y="75.5">37</text>
<text x="72.1" y="72.9">38</text>
<text x="30.2" y="83.1">7</text>
<text x="30.2" y="78">5</text>
<text x="33.3" y="81.6">IO6</text>
<text x="33.3" y="79">IO5</text>
<text x="64.2" y="79">RXD0</text>
<text x="65.4" y="81.6">IO42</text>
<text x="72.1" y="83.1">34</text>
<text x="72.1" y="80.5">35</text>
<text x="72.1" y="78">36</text>
<text x="195.2" y="81.8">4</text>
<text x="197.5" y="83.1">VCC</text>
<text x="208.9" y="83.1">BAT</text>
<text x="214.5" y="81.8">3</text>
<text x="279.7" y="82.4" transform="rotate(-90 279.7 82.4)">4</text>
<text x="30.2" y="88.2">9</text>
<text x="30.2" y="85.6">8</text>
<text x="33.3" y="89.2">IO16</text>
<text x="33.3" y="86.6">IO15</text>
<text x="33.3" y="84.1">IO7</text>
<text x="65.4" y="89.2">IO39</text>
<text x="65.4" y="86.6">IO40</text>
<text x="65.4" y="84.1">IO41</text>
<text x="72.1" y="88.2">32</text>
<text x="72.1" y="85.6">33</text>
<text x="195.2" y="86.9">5</text>
<text x="197.5" y="88.2">PROG</text>
<text x="206.6" y="88.2">CHRG</text>
<text x="208.3" y="85.6">GND</text>
<text x="214.5" y="86.9">1</text>
<text x="214.5" y="84.4">2</text>
<text x="273.9" y="84.4">1</text>
<text x="273.9" y="86.9">2</text>
<text x="28.9" y="95.8">12</text>
<text x="28.9" y="93.2">11</text>
<text x="28.9" y="90.7">10</text>
<text x="33.3" y="94.3">IO18</text>
<text x="33.3" y="91.7">IO17</text>
<text x="65.4" y="94.3">IO37</text>
<text x="65.4" y="91.7">IO38</text>
<text x="72.1" y="95.8">29</text>
<text x="72.1" y="93.2">30</text>
<text x="72.1" y="90.7">31</text>
<text x="279.7" y="91.6" transform="rotate(-90 279.7 91.6)">3</text>
<text x="28.9" y="100.9">14</text>
<text x="28.9" y="98.3">13</text>
<text x="33.3" y="101.9">IO20</text>
<text x="33.3" y="99.3">IO19</text>
<text x="33.3" y="96.8">IO8</text>
<text x="65.4" y="99.3">IO35</text>
<text x="65.4" y="96.8">IO36</text>
<text x="66.6" y="101.9">IO0</text>
<text x="72.1" y="100.9">27</text>
<text x="72.1" y="98.3">28</text>
<text x="37.1" y="113" transform="rotate(-90 37.1 113)">15</text>
<text x="38.1" y="108.7" transform="rotate(-90 38.1 108.7)">IO3</text>
<text x="39.7" y="113" transform="rotate(-90 39.7 113)">16</text>
<text x="40.7" y="108.7" transform="rotate(-90 40.7 108.7)">IO46</text>
<text x="42.2" y="113" transform="rotate(-90 42.2 113)">17</text>
<text x="43.2" y="108.7" transform="rotate(-90 43.2 108.7)">IO9</text>
<text x="44.7" y="113" transform="rotate(-90 44.7 113)">18</text>
<text x="45.8" y="108.7" transform="rotate(-90 45.8 108.7)">IO10</text>
<text x="47.3" y="113" transform="rotate(-90 47.3 113)">19</text>
<text x="48.3" y="108.7" transform="rotate(-90 48.3 108.7)">IO11</text>
<text x="49.8" y="113" transform="rotate(-90 49.8 113)">20</text>
<text x="50.8" y="108.7" transform="rotate(-90 50.8 108.7)">IO12</text>
<text x="52.4" y="113" transform="rotate(-90 52.4 113)">21</text>
<text x="53.4" y="108.7" transform="rotate(-90 53.4 108.7)">IO13</text>
<text x="54.9" y="113" transform="rotate(-90 54.9 113)">22</text>
<text x="55.9" y="108.7" transform="rotate(-90 55.9 108.7)">IO14</text>
<text x="57.4" y="113" transform="rotate(-90 57.4 113)">23</text>
<text x="58.5" y="108.7" transform="rotate(-90 58.5 108.7)">IO21</text>
<text x="60" y="113" transform="rotate(-90 60 113)">24</text>
<text x="61" y="108.7" transform="rotate(-90 61 108.7)">IO47</text>
<text x="62.5" y="113" transform="rotate(-90 62.5 113)">25</text>
<text x="63.5" y="108.7" transform="rotate(-90 63.5 108.7)">IO48</text>
<text x="65.1" y="113" transform="rotate(-90 65.1 113)">26</text>
<text x="66.1" y="108.7" transform="rotate(-90 66.1 108.7)">IO45</text>
<text x="106.4" y="119.9">1</text>
<text x="117.9" y="119.9">2</text>
<text x="181.2" y="136.4">1</text>
<text x="183.6" y="137.7">VIN</text>
<text x="190.5" y="137.7">VOUT</text>
<text x="198" y="136.4">5</text>
<text x="247.3" y="137.7">1</text>
<text x="264" y="137.7">5</text>
<text x="181.2" y="139">2</text>
<text x="181.2" y="141.5">3</text>
<text x="183.6" y="140.2">VSS</text>
<text x="183.6" y="142.8">CE</text>
<text x="193.6" y="142.8">NC</text>
<text x="198" y="141.5">4</text>
<text x="247.3" y="140.2">2</text>
<text x="247.3" y="142.8">3</text>
<text x="249.6" y="139">VIN</text>
<text x="249.6" y="141.5">VSS</text>
<text x="256.6" y="139">VOUT</text>
<text x="264" y="142.8">4</text>
<text x="31.4" y="146.6">1</text>
<text x="31.4" y="149.1">2</text>
<text x="33.7" y="147.9">1</text>
<text x="249.6" y="144">CE</text>
<text x="259.6" y="144">NC</text>
<text x="31.4" y="151.7">3</text>
<text x="33.7" y="150.4">2</text>
<text x="33.7" y="152.9">3</text>
<text x="60" y="179" transform="rotate(-90 60 179)">EP</text>
<text x="43.5" y="182.1">A1B12</text>
<text x="44.8" y="184.7">A4B9</text>
<text x="51.5" y="183.4">GND</text>
<text x="51.5" y="186">VBUS</text>
<text x="61" y="183.9" transform="rotate(-90 61 183.9)">EP</text>
<text x="62.3" y="183.4">GND</text>
<text x="62.8" y="186">CC2</text>
<text x="68.5" y="184.7">B5</text>
<text x="68.5" y="182.1">B1A12</text>
<text x="47.6" y="187.2">A5</text>
<text x="51.5" y="188.5">CC1</text>
<text x="51.5" y="191">D+</text>
<text x="64.4" y="188.5">D+</text>
<text x="64.9" y="191">D-</text>
<text x="68.5" y="189.8">B7</text>
<text x="68.5" y="187.2">B6</text>
<text x="47.6" y="194.8">A8</text>
<text x="51.5" y="193.6">D-</text>
<text x="51.5" y="196.1">SBU1</text>
<text x="61.1" y="196.1">VBUS</text>
<text x="61.4" y="193.6">SBU2</text>
<text x="68.5" y="194.8">B4A9</text>
<text x="68.5" y="192.3">B8</text>
</g>
</svg>
